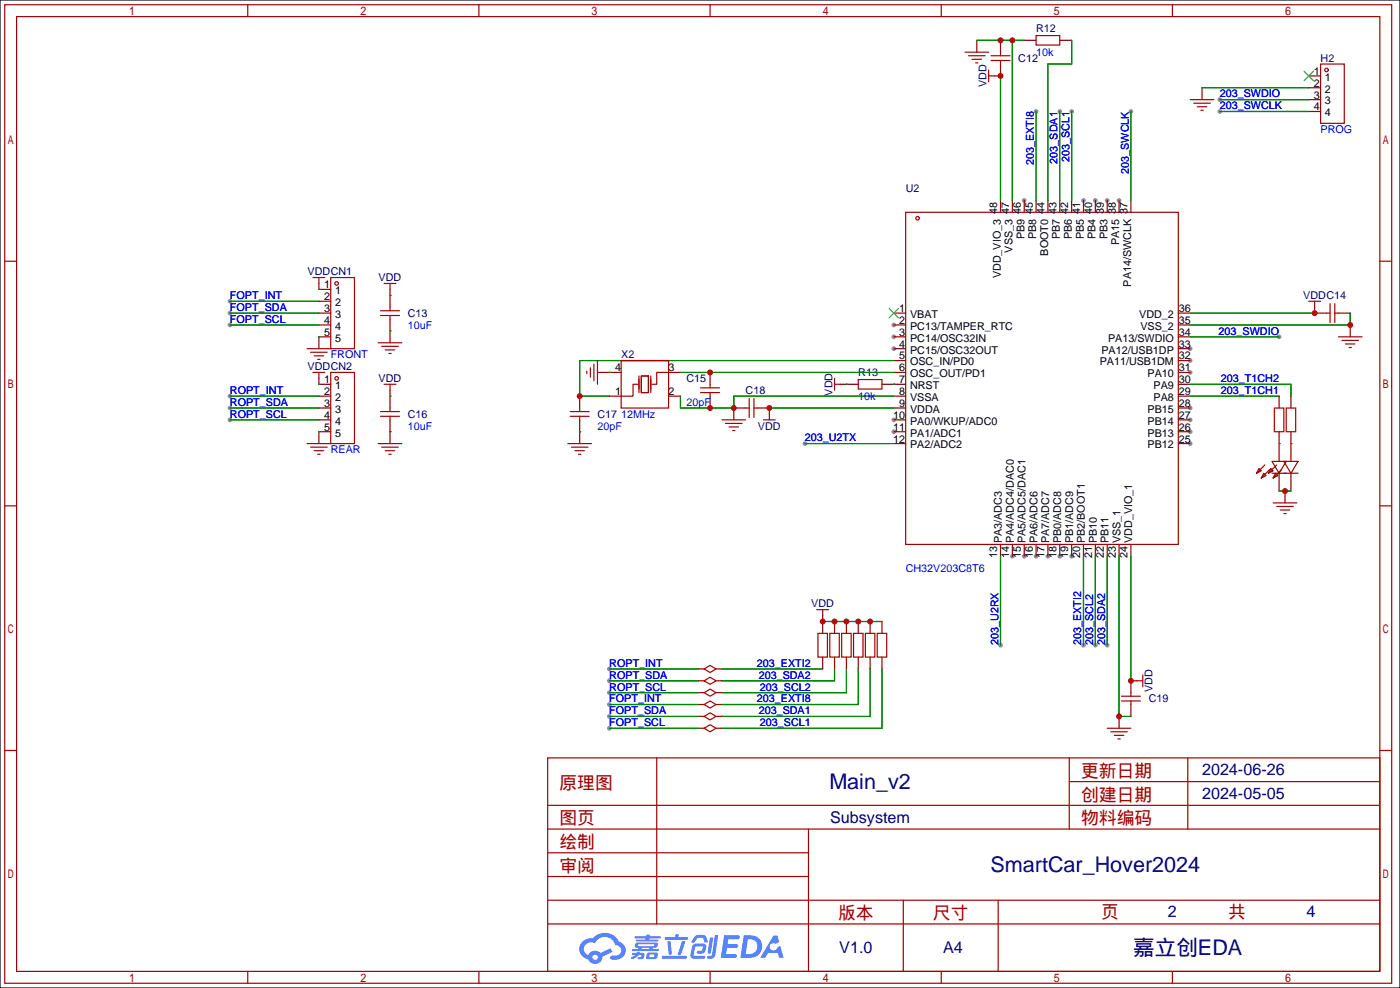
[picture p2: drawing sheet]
<svg xmlns="http://www.w3.org/2000/svg" width="300mm" height="212mm" viewBox="0 0 300 212" stroke-linecap="round" stroke-linejoin="round" font-family="sans-serif">
<path d="M0 0h300v211.6h-300z" fill="#fff" stroke="#000" stroke-width=".25"/>
<g fill="#999">
<circle cx="191.5" cy="69.6" r=".51"/>
<circle cx="191.5" cy="72.1" r=".51"/>
<circle cx="191.5" cy="74.7" r=".51"/>
<circle cx="191.5" cy="89.9" r=".51"/>
<circle cx="191.5" cy="92.5" r=".51"/>
<circle cx="216.9" cy="119.1" r=".51"/>
<circle cx="219.5" cy="119.1" r=".51"/>
<circle cx="222" cy="119.1" r=".51"/>
<circle cx="224.5" cy="119.1" r=".51"/>
<circle cx="227.1" cy="119.1" r=".51"/>
<circle cx="229.6" cy="119.1" r=".51"/>
<circle cx="255" cy="74.7" r=".51"/>
<circle cx="255" cy="77.2" r=".51"/>
<circle cx="255" cy="79.8" r=".51"/>
<circle cx="255" cy="87.4" r=".51"/>
<circle cx="255" cy="89.9" r=".51"/>
<circle cx="255" cy="92.5" r=".51"/>
<circle cx="255" cy="95" r=".51"/>
<circle cx="219.5" cy="42.9" r=".51"/>
<circle cx="232.2" cy="42.9" r=".51"/>
<circle cx="234.7" cy="42.9" r=".51"/>
<circle cx="237.2" cy="42.9" r=".51"/>
<circle cx="239.8" cy="42.9" r=".51"/>
<circle cx="274.1" cy="72.1" r=".51"/>
<circle cx="242.3" cy="23.9" r=".51"/>
<circle cx="237.2" cy="138.2" r=".51"/>
<circle cx="234.7" cy="138.2" r=".51"/>
<circle cx="227.1" cy="23.9" r=".51"/>
<circle cx="229.6" cy="23.9" r=".51"/>
<circle cx="130.6" cy="145.8" r=".51"/>
<circle cx="130.6" cy="148.3" r=".51"/>
<circle cx="130.6" cy="143.3" r=".51"/>
<circle cx="172.5" cy="95" r=".51"/>
<circle cx="214.4" cy="138.2" r=".51"/>
<circle cx="232.2" cy="138.2" r=".51"/>
<circle cx="222" cy="23.9" r=".51"/>
<circle cx="261.4" cy="23.9" r=".51"/>
<circle cx="261.4" cy="21.3" r=".51"/>
<circle cx="49.3" cy="67.1" r=".51"/>
<circle cx="49.3" cy="69.6" r=".51"/>
<circle cx="49.3" cy="64.5" r=".51"/>
<circle cx="49.3" cy="84.8" r=".51"/>
<circle cx="49.3" cy="89.9" r=".51"/>
<circle cx="49.3" cy="87.4" r=".51"/>
<circle cx="130.6" cy="153.4" r=".51"/>
<circle cx="130.6" cy="156" r=".51"/>
<circle cx="130.6" cy="150.9" r=".51"/>
</g>
<g fill="none" stroke="#a10000" stroke-width=".25">
<path d="M1 1h297.2v209.6h-297.2zM3.6 3.6h292.1v204.4h-292.1zM53.1 1v2.6M102.6 1v2.6M152.1 1v2.6M201.7 1v2.6M251.2 1v2.6M1 55.9h2.6M295.7 55.9h2.5M1 108.3h2.6M295.7 108.3h2.5M1 160.7h2.6"/>
<path d="M117.3 162.3h178.4v45.7h-178.4zM117.3 177.5h178.4M117.3 172.5h178.4M140.7 162.3v35.6M173.2 177.5v30.5M229.1 162.3v15.2M229.1 167.4h66.6M254.5 162.3v15.2M295.7 160.7h2.5M117.3 182.6h55.9M117.3 197.9h178.4M117.3 192.8h178.4"/>
<path d="M117.3 187.7h55.9M193.5 192.8v15.2M213.9 192.8v15.2M53.1 208v2.6M102.6 208v2.6M152.1 208v2.6M201.7 208v2.6M251.2 208v2.6"/>
</g>
<g fill="#5487ff">
<path d="M155.2 200.3h2.6a.48 .48 0 0 1 .7 .4 .48 .48 0 0 1-.6 .4h-1.8l-.2 1.1h1.9a.43 .43 0 0 1 .4 .4 .43 .43 0 0 1-.5 .4h-1.9l-.2 1.3h1.7a.45 .45 0 0 1 .5 .2 .45 .45 0 0 1-.1 .6h-3.3z"/>
<path d="M165.7 200.3h.9l.4 1.5-.8 .3a.84 .84 0 0 0-1.2 .3 .84 .84 0 0 0 .4 1.1 .84 .84 0 0 0 1.1-.4l.1-.2 .6-.3 .7 2.5h-1l-.2-1h-2.1l-.6 1h-1.1z"/>
<path d="M152.1 200.8h.7l-.5 3.1a.36 .36 0 0 1-.3 .3 .36 .36 0 0 1-.4-.3z"/>
<path d="M153.2 200.2h.7l-.6 4.3a1.13 1.13 0 0 1-1.8 .6l.2-.4h.7l.2-.2z"/>
<path d="M148.9 200.6l.6-.4h1a.77 .77 0 0 1 .9 .5l.3 1-.2 .2h-.5l-.3-.9-.2-.2-1 .1-.7 1-.6-.1-.1-.2z"/>
<path d="M148.4 202.4l.6-.3h1.7a.81 .81 0 0 1 .7 .5 .81 .81 0 0 1-.2 .8 .81 .81 0 0 1-.9 .8h-.7a.32 .32 0 0 1-.3-.3 .32 .32 0 0 1 .4-.3h.7l.2-.9-1.6 .1-.4 1.8 2.2 .1a.32 .32 0 0 1 .3 .4 .32 .32 0 0 1-.4 .2h-2.2l-.5-.3-.1-.5z"/>
<path d="M141.9 204.7h5a.33 .33 0 0 1 .3 .3 .33 .33 0 0 1-.3 .3h-4.9l-.2-.1z"/>
<path d="M146.1 201.5h.8l-.7 2a.98 .98 0 0 1-.7 1.1l-.3-.3z"/>
<path d="M143 201.6h.7l.3 2.5a.34 .34 0 0 1-.3 .4 .34 .34 0 0 1-.4-.3z"/>
<path d="M142.5 200.7h2.1l.3-.6h.6l-.1 .6h1.7a.32 .32 0 0 1 .4 .3 .32 .32 0 0 1-.4 .3h-4.5l-.2-.2z"/>
<path d="M135.5 204.1h.9l.1-.3h.6v.3h.8a.82 .82 0 0 1-.5 1.3h-.8v-.4l.7-.1 .1-.3a.68 .68 0 0 0-1 .4l-1.1 .4-.1-.4 .9-.5h-.7z"/>
<path d="M136 200.5h2.4l.1-.3h.7v.3h2.2l.2 .3-.2 .2h-2.3v.2h1.8l.2 .3-.2 .1h-4.5l-.1-.4h2l.1-.2h-2.3l-.1-.2z"/>
<path d="M159.4 200.3l-.8 4.9h1.7a2.5 2.5 0 0 0 3-2.5 2.5 2.5 0 0 0-3.1-2.4zM160.3 201.1a1.61 1.61 0 0 1 2 1.5 1.61 1.61 0 0 1-1.8 1.7h-.7z"/>
<path d="M136.2 202a.55 .55 0 0 0-.2 .8 .55 .55 0 0 0 .7 .2l.1 .3h-1.3v.3l5.4 .1 .3-.2-.2-.2h-1.2l.2-.3a.7 .7 0 0 0 .8-.3 .7 .7 0 0 0 0-.8l-4.2-.1zM136.8 202.3l3.3-.1 .1 .1-.2 .3h-3.2zM137.5 203h1.7l-.2 .3h-1.4z"/>
<path d="M138.6 204.2a1.05 1.05 0 0 0 0 1.2 2.91 2.91 0 0 0 2.2-.2 .98 .98 0 0 0 0-1.2h-1.6zM139.2 204.5l.9-.1 .1 .4-.2 .2-.8-.1z"/>
<path d="M124.9 201.6a2.23 2.23 0 0 0-.7 2.3 2.23 2.23 0 0 0 1.8 1.6 1.58 1.58 0 0 0 1.8 .9 1.58 1.58 0 0 0 1.3-1.5l2.2-1.1-.5-.7-2.1 1a1.65 1.65 0 0 0-2.7 .4 1.47 1.47 0 0 1-.7-2.1 1.47 1.47 0 0 1 2.2-.4 2.3 2.3 0 0 1 2.3-1.3 2.3 2.3 0 0 1 2 1.7 1.12 1.12 0 0 1 1.3 1 1.12 1.12 0 0 1-1.1 1.2h-.7a.45 .45 0 0 0-.6 .4 .45 .45 0 0 0 .5 .5 2.21 2.21 0 0 0 2.2-.5 2.21 2.21 0 0 0 .5-2.3 2.13 2.13 0 0 0-1.3-1.1 3.3 3.3 0 0 0-5.6-.7l-1.1 .1zM127 205a.57 .57 0 0 1 1.1 0 .57 .57 0 0 1-1.1 0z"/>
</g>
<g fill="none" stroke="#a10000" stroke-width=".25">
<path d="M206.8 11.2h5M207.5 11.9h3.6M208.3 12.7h2M209 13.5h.5M211.8 15v2.5M211.8 16.3h1.3M212.3 11.9h4.1M212.3 13h4.1M214.4 11.2v.7M214.4 13v.7M222 7.6h5.1v2.1h-5.1zM283 13.7h5v12.7h-5z"/>
<path d="M255 21.3h5.1M255.8 22.1h3.5M256.5 22.9h2.1M257.3 23.6h.5M67.1 59.4h2.5M68.3 59.4v1.3M70.9 59.4h5v15.3h-5zM194.1 45.5h58.4v71.1h-58.4zM65.8 74.7h5.1M66.5 75.4h3.6M67.1 79.8h2.5M67.3 76.2h2"/>
<path d="M68.1 77h.5M68.3 79.8v1.2M70.9 79.8h5v15.2h-5zM81 73.4h5.1M81.5 67.6h4.1M81.5 66.5h4.1M81.8 74.2h3.5M82.3 60.7h2.5M82.5 74.9h2.1M83.3 75.7h.5M83.6 60.7v1.3M83.6 65.8v.7"/>
<path d="M83.6 67.6v.7M125.7 79.5v.5M126.5 78.7v2.1M127.3 78v3.5M128 77.2v5.1M133.1 77.2h10.2v10.2h-10.2zM143.3 79.8h-2.6v2.5h-1M280.4 64.5h2.6M281.7 64.5v1.3M284.2 67.1h.8M285 65v4.1M286 65v4.1"/>
<path d="M286 67.1h.8M286.8 72.1h5M287.5 72.9h3.6M288.3 73.7h2M289.1 74.4h.5M65.8 95h5.1M66.5 95.8h3.6M67.3 96.5h2M68.1 97.3h.5M81 95h5.1M81.5 89.2h4.1M81.5 88.1h4.1"/>
<path d="M81.8 95.8h3.5M82.3 82.3h2.5M82.5 96.5h2.1M83.3 97.3h.5M83.6 82.3v1.3M83.6 87.4v.7M83.6 89.2v.7M121.7 95h5M122.2 89.2h4M122.2 88.1h4M122.4 95.8h3.6M123.2 96.5h2"/>
<path d="M124 97.3h.5M124.2 87.4v.7M124.2 89.2v.7M136.7 82.3h-1.1v2.5h-2.5M136.9 80.5v3.6M137.4 80.5h1.5v3.6h-1.5zM139.4 80.5v3.6M150.1 84.1h4.1M150.1 83.1h4.1M152.1 82.3v.8M152.1 84.1v.7M154.7 89.9h5.1"/>
<path d="M155.4 90.7h3.6M156.2 91.4h2M157 92.2h.5M159.8 87.4h.7M160.5 85.3v4.1M161.5 85.3v4.1M161.5 87.4h.8M163.6 89.9h2.5M164.8 88.6v1.3M178.8 81v2.6M178.8 82.3h1.3M183.9 81.3h5.1v2h-5.1z"/>
<path d="M271 99.6l-1.8 1.7M272.5 98.8h3.1l-1.5 2.5zM273 87.4h2.1v5.1h-2.1zM273.6 99.6l-1.8 1.7M275.1 98.8h3l-1.5 2.5zM275.6 87.4h2v5.1h-2zM269.7 100.3l.6 .5-1.1 .5zM270.8 101.3l.5 .6-1 .5zM272 100.6l-1.7 1.8M272.3 100.3l.5 .5-1 .5zM272.5 101.3h5.6M272.8 107.7h5.1"/>
<path d="M273.3 101.3l.5 .6-1 .5zM273.6 108.5h3.5M274.3 109.2h2.1M274.6 100.6l-1.8 1.8M275.1 110h.5M175 130.6h2.5M175.3 135.6h2v5.1h-2zM176.3 130.6v1.2M177.8 135.6h2v5.1h-2zM180.3 135.6h2.1v5.1h-2.1zM182.9 135.6h2v5.1h-2zM185.4 135.6h2.1v5.1h-2.1z"/>
<path d="M188 135.6h2v5.1h-2zM150.9 143.3l1.2-.8 1.3 .8-1.3 .7zM150.9 145.8l1.2-.8 1.3 .8-1.3 .8zM150.9 150.9l1.2-.8 1.3 .8-1.3 .7zM150.9 153.4l1.2-.7 1.3 .7-1.3 .8zM150.9 156l1.2-.8 1.3 .8-1.3 .7zM150.9 148.3l1.2-.7 1.3 .7-1.3 .8zM237.2 156h5.1M238 156.7h3.6M238.8 157.5h2M239.5 158.2h.5M240.3 150.1h4"/>
<path d="M240.3 149.1h4M242.3 148.3v.8M242.3 150.1v.8M243.6 145.8h1.3M244.9 144.5v2.6"/>
<circle cx="284.2" cy="15" r=".38"/>
<circle cx="196.6" cy="46.7" r=".38"/>
<circle cx="72.1" cy="60.7" r=".38"/>
<circle cx="72.1" cy="81" r=".38"/>
</g>
<g fill="none" stroke="#870000" stroke-width=".25">
<path d="M209.3 8.6v2.6M214.4 8.6v2.6M214.4 13.7v2.6h-1.3M219.5 8.6h2.5M227.1 8.6h2.5M257.6 18.8v2.5M280.4 16.3h2.6M280.4 18.8h2.6M280.4 21.3h2.6M280.4 23.9h2.6M214.4 42.9v2.6M216.9 42.9v2.6"/>
<path d="M219.5 42.9v2.6M222 42.9v2.6M224.5 42.9v2.6M227.1 42.9v2.6M229.6 42.9v2.6M232.2 42.9v2.6M234.7 42.9v2.6M237.2 42.9v2.6M239.8 42.9v2.6M242.3 42.9v2.6M68.3 67.1h2.6M68.3 69.6h2.6"/>
<path d="M68.3 60.7v1.3h2.6M68.3 64.5h2.6M70.9 72.1h-2.6v2.6M83.6 62v3.8M83.6 68.3v5.1M128 79.8h5.1M143.3 79.8h2.5M152.1 79.8v2.5M191.5 67.1h2.6M191.5 69.6h2.6M191.5 72.1h2.6M191.5 74.7h2.6"/>
<path d="M191.5 77.2h2.6M191.5 79.8h2.6M252.5 67.1h2.5M252.5 69.6h2.5M252.5 72.1h2.5M252.5 74.7h2.5M252.5 77.2h2.5M252.5 79.8h2.5M281.7 65.8v1.3h2.5M286.8 67.1h2.5M289.3 69.6v2.5M68.3 81v1.3h2.6"/>
<path d="M68.3 84.8h2.6M68.3 87.4h2.6M68.3 89.9h2.6M70.9 92.5h-2.6v2.5M83.6 83.6v3.8M83.6 89.9v5.1M124.2 84.8v2.6M124.2 89.9v5.1M130.6 84.8h2.5M143.3 84.8h2.5M152.1 84.8v2.6M159.8 87.4h-2.6v2.5"/>
<path d="M162.3 87.4h2.5v1.2M180.1 82.3h3.8M189 82.3h5.1M191.5 84.8h2.6M191.5 87.4h2.6M191.5 89.9h2.6M191.5 92.5h2.6M191.5 95h2.6M252.5 82.3h2.5M252.5 84.8h2.5M252.5 87.4h2.5M252.5 89.9h2.5"/>
<path d="M252.5 92.5h2.5M252.5 95h2.5M274.1 84.8v2.6M274.1 92.5v6.3M276.6 84.8v2.6M276.6 92.5v6.3M214.4 116.6v2.5M216.9 116.6v2.5M219.5 116.6v2.5M222 116.6v2.5M224.5 116.6v2.5M227.1 116.6v2.5"/>
<path d="M229.6 116.6v2.5M232.2 116.6v2.5M234.7 116.6v2.5M237.2 116.6v2.5M239.8 116.6v2.5M242.3 116.6v2.5M274.1 101.3v3.9M275.3 105.2v2.5M276.6 101.3v3.9M176.3 131.8v3.8M178.8 133.1v2.5M181.4 133.1v2.5"/>
<path d="M183.9 133.1v2.5M186.4 133.1v2.5M189 133.1v2.5M149.6 145.8h1.3M149.6 143.3h1.3M149.6 150.9h1.3M149.6 153.4h1.3M149.6 156h1.3M149.6 148.3h1.3M153.4 145.8h1.3M153.4 143.3h1.3M153.4 150.9h1.3"/>
<path d="M153.4 153.4h1.3M153.4 156h1.3M153.4 148.3h1.3M176.3 140.7v2.6M178.8 140.7v2.6M181.4 140.7v2.6M183.9 140.7v2.6M186.4 140.7v2.6M189 140.7v2.6M239.8 153.4v2.6M242.3 150.9v2.5M243.6 145.8h-1.3v2.5"/>
</g>
<path d="M279.4 15.2l2 2.1M281.4 15.2l-2 2.1M190.5 66l2 2.1M192.5 66l-2 2.1" fill="none" stroke="#3c3" stroke-width=".25"/>
<g fill="none" stroke="#008700" stroke-width=".25">
<path d="M209.3 8.6h10.2M214.4 16.3v26.6M216.9 8.6v34.3M229.6 8.6v5.1h-5.1v29.2M257.6 18.8h22.8M222 23.9v19M227.1 23.9v19M229.6 23.9v19M242.3 23.9v19M261.4 23.9h19M261.4 21.3h19M49.3 67.1h19"/>
<path d="M49.3 69.6h19M49.3 64.5h19M68.3 62h.1M68.3 72.1h.1M83.6 70.9h.1M83.6 63.2h.1M130.6 79.8h.1M145.8 79.8h45.7M191.5 77.2h-67.3v7.6h6.4M255 67.1h26.7M255 72.1h19.1M289.3 67.1v2.5h-34.3"/>
<path d="M49.3 87.4h19M49.3 84.8h19M49.3 89.9h19M68.3 82.3h.1M68.3 92.5h.1M83.6 92.5h.1M83.6 84.8h.1M124.2 92.5h.1M145.8 84.8v2.6h11.4v-2.6h34.3M164.8 87.4h26.7M172.5 95h19M181.4 82.3h.1"/>
<path d="M191.5 82.3h.1M255 84.8h19.1M255 82.3h21.6v2.5M274.1 95h.1M276.6 95h.1M214.4 119.1v19.1M232.2 119.1v19.1M234.7 119.1v19.1M237.2 119.1v19.1M239.8 119.1v34.3h2.5M242.3 119.1v26.7M274.1 105.2h2.5"/>
<path d="M176.3 133.1h12.7M130.6 153.4h19M130.6 156h19M130.6 145.8h19M130.6 148.3h19M130.6 143.3h19M130.6 150.9h19M154.7 143.3h21.6M178.8 143.3v2.5h-24.1M181.4 143.3v5h-26.7M183.9 143.3v7.6h-29.2M186.4 143.3v10.1h-31.7"/>
<path d="M189 143.3v12.7h-34.3"/>
</g>
<g fill="#c00">
<circle cx="281.7" cy="67.1" r=".63"/>
<circle cx="289.3" cy="69.6" r=".63"/>
<circle cx="214.4" cy="16.3" r=".63"/>
<circle cx="214.4" cy="8.6" r=".63"/>
<circle cx="216.9" cy="8.6" r=".63"/>
<circle cx="164.8" cy="87.4" r=".63"/>
<circle cx="157.2" cy="87.4" r=".63"/>
<circle cx="152.1" cy="87.4" r=".63"/>
<circle cx="242.3" cy="145.8" r=".63"/>
<circle cx="239.8" cy="153.4" r=".63"/>
<circle cx="176.3" cy="133.1" r=".63"/>
<circle cx="178.8" cy="133.1" r=".63"/>
<circle cx="181.4" cy="133.1" r=".63"/>
<circle cx="183.9" cy="133.1" r=".63"/>
<circle cx="186.4" cy="133.1" r=".63"/>
<circle cx="124.2" cy="84.8" r=".63"/>
<circle cx="152.1" cy="79.8" r=".63"/>
<circle cx="275.3" cy="105.2" r=".63"/>
</g>
<g font-size="4.6" fill="#000080">
<text x="177.7" y="169">Main_v2</text>
<text x="212.2" y="186.8">SmartCar_Hover2024</text>
<text x="242.8" y="204.6">嘉立创EDA</text>
</g>
<g font-size="3.8" fill="#a00000">
<text x="231.6" y="166.4">更新日期</text>
<text x="119.9" y="168.9">原理图</text>
<text x="231.6" y="171.5">创建日期</text>
<text x="119.9" y="176.5">图页</text>
<text x="231.6" y="176.5">物料编码</text>
<text x="119.9" y="181.6">绘制</text>
<text x="119.9" y="186.7">审阅</text>
<text x="179.6" y="196.9">版本</text>
<text x="199.9" y="196.9">尺寸</text>
<text x="236" y="196.6">页</text>
<text x="263.1" y="196.6">共</text>
</g>
<g font-size="3.5" fill="#000080">
<text x="257.6" y="166.1">2024-06-26</text>
<text x="257.6" y="171.1">2024-05-05</text>
<text x="177.9" y="176.2">Subsystem</text>
<text x="250.2" y="196.3">2</text>
<text x="280" y="196.3">4</text>
<text x="179.8" y="204.2">V1.0</text>
<text x="202.1" y="204.2">A4</text>
</g>
<g font-size="2.3" fill="#000080">
<text x="222" y="6.9">R12</text>
<text x="218.2" y="13.3">C12</text>
<text x="283" y="13.3">H2</text>
<text x="211.4" y="18.7" transform="rotate(-90 211.4 18.7)">VDD</text>
<text x="194.1" y="41.2">U2</text>
<text x="65.9" y="59">VDDCN1</text>
<text x="81.1" y="60.2">VDD</text>
<text x="279.2" y="64.1">VDDC14</text>
<text x="87.4" y="67.9">C13</text>
<text x="133.1" y="76.8">X2</text>
<text x="65.9" y="79.3">VDDCN2</text>
<text x="81.1" y="81.8">VDD</text>
<text x="147.1" y="81.8">C15</text>
<text x="183.9" y="80.6">R13</text>
<text x="87.4" y="89.5">C16</text>
<text x="128" y="89.5">C17</text>
<text x="159.8" y="84.4">C18</text>
<text x="178.4" y="84.7" transform="rotate(-90 178.4 84.7)">VDD</text>
<text x="162.4" y="92">VDD</text>
<text x="173.8" y="130.1">VDD</text>
<text x="246.9" y="148.2" transform="rotate(-90 246.9 148.2)">VDD</text>
<text x="246.1" y="150.4">C19</text>
</g>
<g font-size="2.3" fill="#00f">
<text x="222" y="12">10k</text>
<text x="261.4" y="23.4">203_SWCLK</text>
<text x="261.4" y="20.9">203_SWDIO</text>
<text x="283" y="28.5">PROG</text>
<text x="221.5" y="35.4" transform="rotate(-90 221.5 35.4)">203_EXTI8</text>
<text x="226.6" y="35" transform="rotate(-90 226.6 35)">203_SDA1</text>
<text x="229.2" y="34.8" transform="rotate(-90 229.2 34.8)">203_SCL1</text>
<text x="241.9" y="37.2" transform="rotate(-90 241.9 37.2)">203_SWCLK</text>
<text x="49.3" y="64.1">FOPT_INT</text>
<text x="49.3" y="66.6">FOPT_SDA</text>
<text x="49.3" y="69.1">FOPT_SCL</text>
<text x="87.4" y="70.4">10uF</text>
<text x="261.1" y="71.7">203_SWDIO</text>
<text x="70.9" y="76.8">FRONT</text>
<text x="261.6" y="81.8">203_T1CH2</text>
<text x="49.3" y="84.4">ROPT_INT</text>
<text x="49.3" y="89.5">ROPT_SCL</text>
<text x="49.3" y="86.9">ROPT_SDA</text>
<text x="133.1" y="89.5">12MHz</text>
<text x="147.1" y="86.9">20pF</text>
<text x="183.9" y="85.6">10k</text>
<text x="261.6" y="84.4">203_T1CH1</text>
<text x="87.4" y="92">10uF</text>
<text x="128" y="92">20pF</text>
<text x="172.5" y="94.5">203_U2TX</text>
<text x="70.9" y="97.1">REAR</text>
<text x="194.1" y="122.5">CH32V203C8T6</text>
<text x="130.6" y="142.8">ROPT_INT</text>
<text x="162.2" y="142.8">203_EXTI2</text>
<text x="213.9" y="138.2" transform="rotate(-90 213.9 138.2)">203_U2RX</text>
<text x="231.7" y="138.2" transform="rotate(-90 231.7 138.2)">203_EXTI2</text>
<text x="234.2" y="138.2" transform="rotate(-90 234.2 138.2)">203_SCL2</text>
<text x="236.8" y="138.2" transform="rotate(-90 236.8 138.2)">203_SDA2</text>
<text x="130.6" y="145.3">ROPT_SDA</text>
<text x="130.6" y="147.9">ROPT_SCL</text>
<text x="162.6" y="145.3">203_SDA2</text>
<text x="162.8" y="147.9">203_SCL2</text>
<text x="130.6" y="153">FOPT_SDA</text>
<text x="130.6" y="155.5">FOPT_SCL</text>
<text x="130.6" y="150.4">FOPT_INT</text>
<text x="162.2" y="150.4">203_EXTI8</text>
<text x="162.6" y="153">203_SDA1</text>
<text x="162.8" y="155.5">203_SCL1</text>
</g>
<g font-size="2.3">
<text x="281.5" y="16">1</text>
<text x="283.9" y="17.3">1</text>
<text x="281.5" y="18.6">2</text>
<text x="281.5" y="21.1">3</text>
<text x="281.5" y="23.6">4</text>
<text x="283.9" y="19.8">2</text>
<text x="283.9" y="22.4">3</text>
<text x="283.9" y="24.9">4</text>
<text x="213.7" y="45.8" transform="rotate(-90 213.7 45.8)">48</text>
<text x="216.2" y="45.8" transform="rotate(-90 216.2 45.8)">47</text>
<text x="218.7" y="45.8" transform="rotate(-90 218.7 45.8)">46</text>
<text x="221.3" y="45.8" transform="rotate(-90 221.3 45.8)">45</text>
<text x="223.8" y="45.8" transform="rotate(-90 223.8 45.8)">44</text>
<text x="226.4" y="45.8" transform="rotate(-90 226.4 45.8)">43</text>
<text x="228.9" y="45.8" transform="rotate(-90 228.9 45.8)">42</text>
<text x="231.4" y="45.8" transform="rotate(-90 231.4 45.8)">41</text>
<text x="234" y="45.8" transform="rotate(-90 234 45.8)">40</text>
<text x="236.5" y="45.8" transform="rotate(-90 236.5 45.8)">39</text>
<text x="239.1" y="45.8" transform="rotate(-90 239.1 45.8)">38</text>
<text x="241.6" y="45.8" transform="rotate(-90 241.6 45.8)">37</text>
<text x="219.5" y="51.3" transform="rotate(-90 219.5 51.3)">PB9</text>
<text x="222" y="51.3" transform="rotate(-90 222 51.3)">PB8</text>
<text x="227.1" y="51.3" transform="rotate(-90 227.1 51.3)">PB7</text>
<text x="229.7" y="51.3" transform="rotate(-90 229.7 51.3)">PB6</text>
<text x="232.2" y="51.3" transform="rotate(-90 232.2 51.3)">PB5</text>
<text x="234.7" y="51.3" transform="rotate(-90 234.7 51.3)">PB4</text>
<text x="237.3" y="51.3" transform="rotate(-90 237.3 51.3)">PB3</text>
<text x="239.8" y="52.5" transform="rotate(-90 239.8 52.5)">PA15</text>
<text x="214.4" y="59.6" transform="rotate(-90 214.4 59.6)">VDD_VIO_3</text>
<text x="217" y="54.1" transform="rotate(-90 217 54.1)">VSS_3</text>
<text x="224.6" y="54.7" transform="rotate(-90 224.6 54.7)">BOOT0</text>
<text x="69.5" y="61.7">1</text>
<text x="69.5" y="64.3">2</text>
<text x="71.8" y="63">1</text>
<text x="71.8" y="65.6">2</text>
<text x="242.4" y="61.4" transform="rotate(-90 242.4 61.4)">PA14/SWCLK</text>
<text x="69.5" y="66.8">3</text>
<text x="69.5" y="69.4">4</text>
<text x="69.5" y="71.9">5</text>
<text x="71.8" y="68.1">3</text>
<text x="71.8" y="70.6">4</text>
<text x="192.6" y="66.8">1</text>
<text x="192.6" y="69.4">2</text>
<text x="192.6" y="71.9">3</text>
<text x="195" y="68.1">VBAT</text>
<text x="195" y="70.6">PC13/TAMPER_RTC</text>
<text x="244.1" y="68.1">VDD_2</text>
<text x="244.3" y="70.6">VSS_2</text>
<text x="252.6" y="66.8">36</text>
<text x="252.6" y="69.4">35</text>
<text x="252.6" y="71.9">34</text>
<text x="71.8" y="73.2">5</text>
<text x="192.6" y="74.4">4</text>
<text x="192.6" y="77">5</text>
<text x="195" y="73.2">PC14/OSC32IN</text>
<text x="195" y="75.7">PC15/OSC32OUT</text>
<text x="236" y="75.7">PA12/USB1DP</text>
<text x="237.4" y="73.2">PA13/SWDIO</text>
<text x="252.6" y="74.4">33</text>
<text x="252.6" y="77">32</text>
<text x="69.5" y="82.1">1</text>
<text x="71.8" y="83.3">1</text>
<text x="131.8" y="79.5">4</text>
<text x="143.3" y="79.5">3</text>
<text x="192.6" y="79.5">6</text>
<text x="192.6" y="82.1">7</text>
<text x="195" y="78.3">OSC_IN/PD0</text>
<text x="195" y="80.8">OSC_OUT/PD1</text>
<text x="195" y="83.3">NRST</text>
<text x="235.6" y="78.3">PA11/USB1DM</text>
<text x="245.9" y="80.8">PA10</text>
<text x="247.2" y="83.3">PA9</text>
<text x="252.6" y="79.5">31</text>
<text x="252.6" y="82.1">30</text>
<text x="69.5" y="84.6">2</text>
<text x="69.5" y="87.1">3</text>
<text x="69.5" y="89.7">4</text>
<text x="71.8" y="85.9">2</text>
<text x="71.8" y="88.4">3</text>
<text x="131.8" y="84.6">1</text>
<text x="143.3" y="84.6">2</text>
<text x="191.4" y="89.7">10</text>
<text x="192.6" y="84.6">8</text>
<text x="192.6" y="87.1">9</text>
<text x="195" y="85.9">VSSA</text>
<text x="195" y="88.4">VDDA</text>
<text x="245.9" y="88.4">PB15</text>
<text x="247.2" y="85.9">PA8</text>
<text x="252.6" y="84.6">29</text>
<text x="252.6" y="87.1">28</text>
<text x="252.6" y="89.7">27</text>
<text x="69.5" y="92.2">5</text>
<text x="71.8" y="91">4</text>
<text x="71.8" y="93.5">5</text>
<text x="191.4" y="92.2">11</text>
<text x="191.4" y="94.8">12</text>
<text x="195" y="91">PA0/WKUP/ADC0</text>
<text x="195" y="93.5">PA1/ADC1</text>
<text x="245.9" y="91">PB14</text>
<text x="245.9" y="93.5">PB13</text>
<text x="252.6" y="92.2">26</text>
<text x="252.6" y="94.8">25</text>
<text x="195" y="96">PA2/ADC2</text>
<text x="245.9" y="96">PB12</text>
<text x="213.7" y="119.5" transform="rotate(-90 213.7 119.5)">13</text>
<text x="214.7" y="116.3" transform="rotate(-90 214.7 116.3)">PA3/ADC3</text>
<text x="216.2" y="119.5" transform="rotate(-90 216.2 119.5)">14</text>
<text x="217.2" y="116.3" transform="rotate(-90 217.2 116.3)">PA4/ADC4/DAC0</text>
<text x="218.7" y="119.5" transform="rotate(-90 218.7 119.5)">15</text>
<text x="219.8" y="116.3" transform="rotate(-90 219.8 116.3)">PA5/ADC5/DAC1</text>
<text x="221.3" y="119.5" transform="rotate(-90 221.3 119.5)">16</text>
<text x="222.3" y="116.3" transform="rotate(-90 222.3 116.3)">PA6/ADC6</text>
<text x="223.8" y="119.5" transform="rotate(-90 223.8 119.5)">17</text>
<text x="224.8" y="116.3" transform="rotate(-90 224.8 116.3)">PA7/ADC7</text>
<text x="226.4" y="119.5" transform="rotate(-90 226.4 119.5)">18</text>
<text x="227.4" y="116.3" transform="rotate(-90 227.4 116.3)">PB0/ADC8</text>
<text x="228.9" y="119.5" transform="rotate(-90 228.9 119.5)">19</text>
<text x="229.9" y="116.3" transform="rotate(-90 229.9 116.3)">PB1/ADC9</text>
<text x="231.4" y="119.5" transform="rotate(-90 231.4 119.5)">20</text>
<text x="232.5" y="116.3" transform="rotate(-90 232.5 116.3)">PB2/BOOT1</text>
<text x="234" y="119.5" transform="rotate(-90 234 119.5)">21</text>
<text x="235" y="116.3" transform="rotate(-90 235 116.3)">PB10</text>
<text x="236.5" y="119.5" transform="rotate(-90 236.5 119.5)">22</text>
<text x="237.5" y="116.3" transform="rotate(-90 237.5 116.3)">PB11</text>
<text x="239.1" y="119.5" transform="rotate(-90 239.1 119.5)">23</text>
<text x="240.1" y="116.3" transform="rotate(-90 240.1 116.3)">VSS_1</text>
<text x="241.6" y="119.5" transform="rotate(-90 241.6 119.5)">24</text>
<text x="242.6" y="116.3" transform="rotate(-90 242.6 116.3)">VDD_VIO_1</text>
</g>
</svg>
